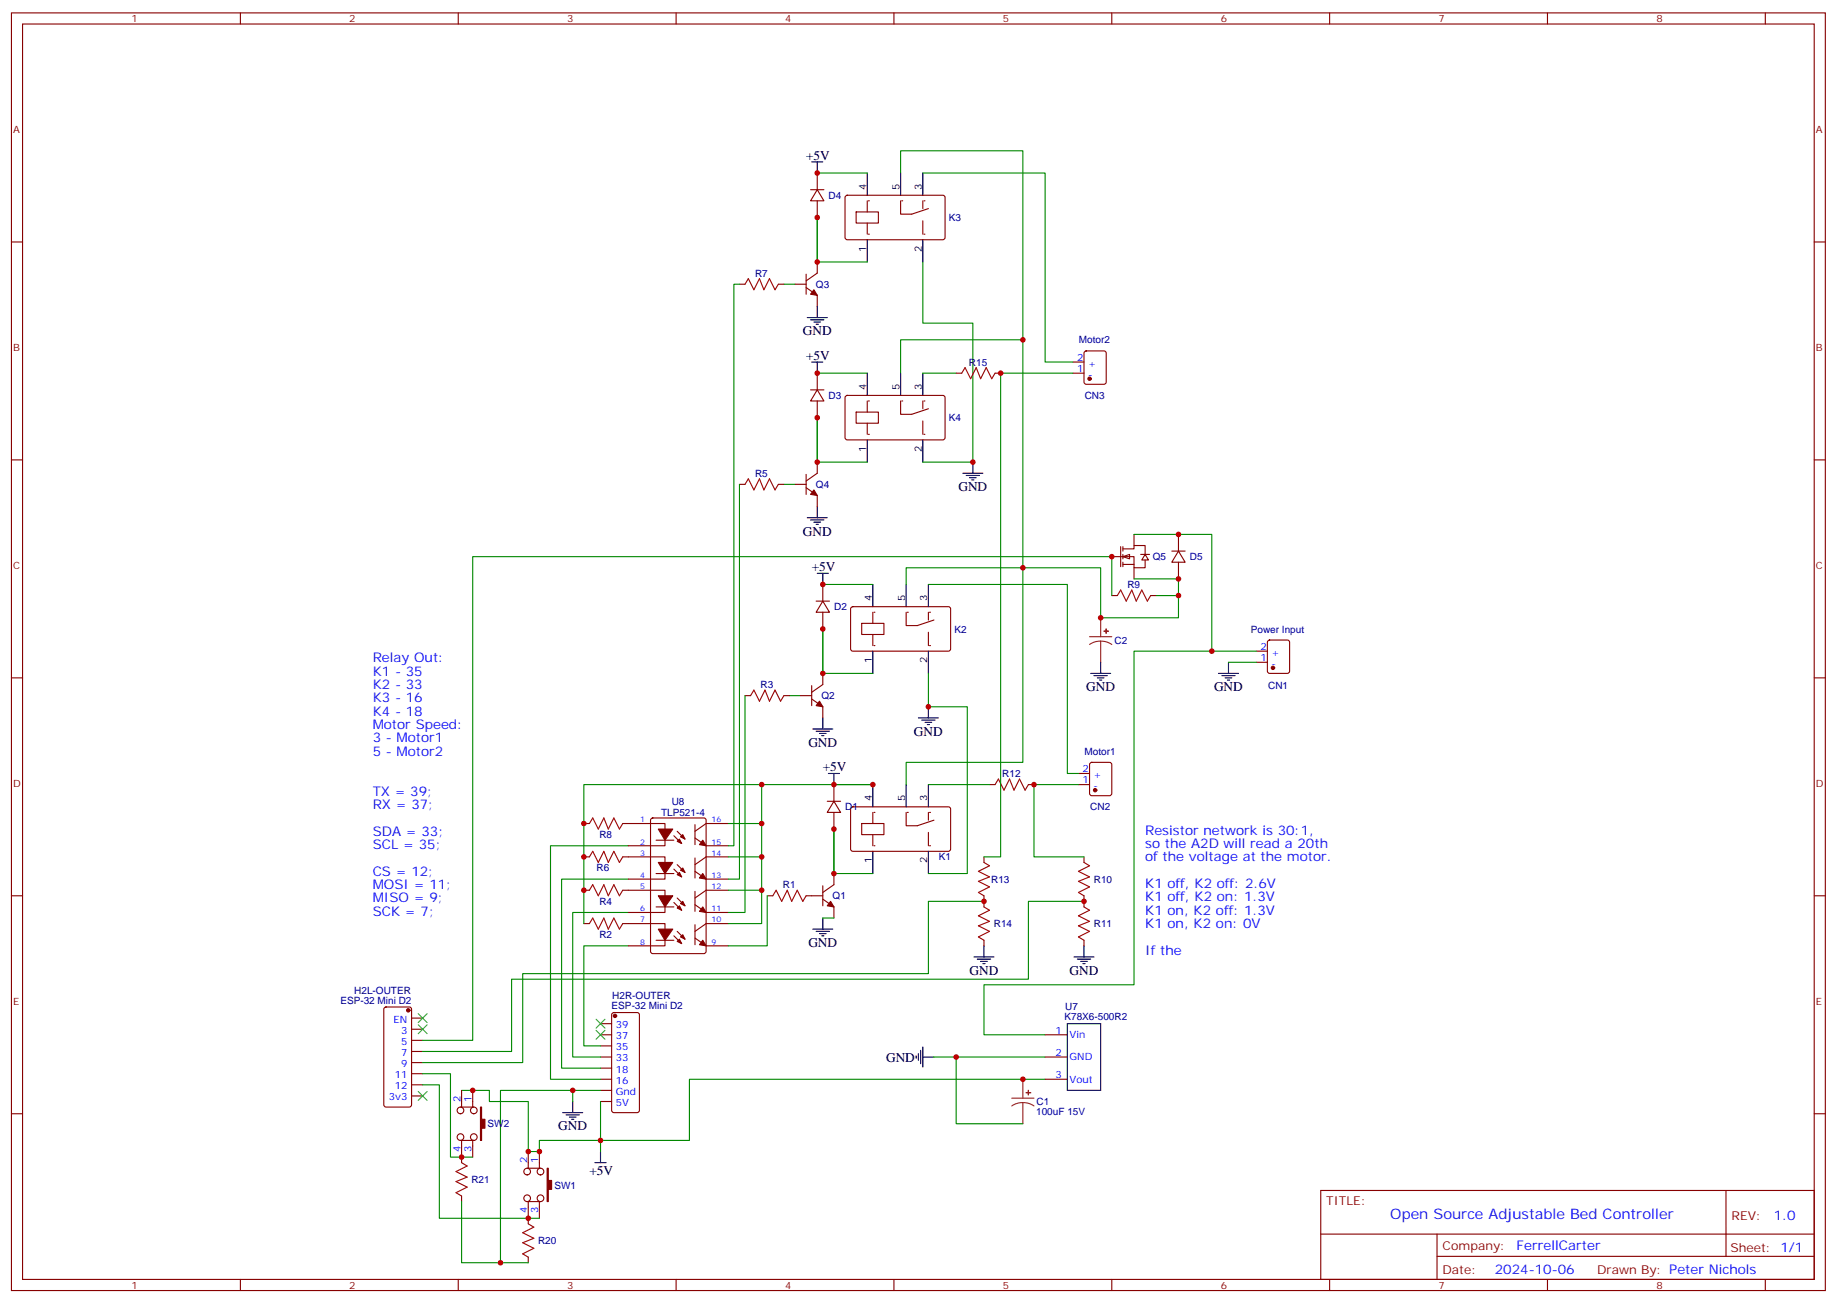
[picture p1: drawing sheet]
<svg xmlns="http://www.w3.org/2000/svg" width="583mm" height="413mm" viewBox="0 0 583 413" stroke-linecap="round" stroke-linejoin="round" font-family="sans-serif">
<g fill="none" stroke="#870000" stroke-width=".35">
<path d="M3.6 4.1h575.8v405.3h-575.8zM7.2 7.6h568.6v398.3h-568.6zM76.3 4.1v3.5M145.5 4.1v3.5M214.6 4.1v3.5M283.7 4.1v3.5M352.9 4.1v3.5M422 4.1v3.5M491.2 4.1v3.5M560.3 4.1v3.5M3.6 76.8h3.6M575.8 76.8h3.6"/>
<path d="M3.6 145.9h3.6M575.8 145.9h3.6M3.6 215.1h3.6M575.8 215.1h3.6M270.2 256.2l.5-.2h30.6l.4 .7v13l-.7 .4-30.6-.1-.4-.6v-12.7zM277 257.7v3.6M264.7 277.1v3.6l-3.5 2.4M273.5 261.3h7.1v3.5h-7.1zM277 264.8v3.5M3.6 284.2h3.6M185.3 293h1.8M197.7 293h1.7"/>
<path d="M243.5 284.2h1.8M255.9 284.2h5.3M261.2 285.3l3.5 2.4v3.6M261.2 281v6.4M575.8 284.2h3.6M3.6 353.3h3.6M575.8 353.3h3.6M419.2 377.7h156.6v28.2h-156.6zM547.8 377.7v20.9M419.2 391.5h156.5M456.1 398.6h119.6M456.1 391.5v14.1"/>
<path d="M76.3 405.9v3.5M145.5 405.9v3.5M214.6 405.9v3.5M283.7 405.9v3.5M352.9 405.9v3.5M422 405.9v3.5M491.2 405.9v3.5M560.3 405.9v3.5"/>
</g>
<path d="M187.1 293l1-1.7 1.8 3.5 1.8-3.5 1.4 3.5 1.7-3.5 1.8 3.5 1.1-1.8M245.3 284.2l1-1.8 1.8 3.6 1.8-3.6 1.4 3.6 1.7-3.6 1.8 3.6 1.1-1.8" fill="none" stroke="#a10000" stroke-width=".35"/>
<path d="M263.6 286l1.1 1.7-2.1-.3z" fill="#870000" stroke="#870000" stroke-width=".35"/>
<path d="M277 248.9v7.1M287.6 248.9v7.1M294.7 248.9v7.1M277 270.1v7M294.7 270.1v7" fill="none" stroke="#000" stroke-width=".35"/>
<g fill="#870000">
<circle cx="277.4" cy="257.7" r=".18"/>
<circle cx="277.4" cy="268.3" r=".18"/>
</g>
<path d="M287.6 257.7v4.3h3.5l5.3-1.8M294.7 257.7v2.5M294.7 264.1v4.2" fill="none" stroke="#870000" stroke-width=".35"/>
<g fill="#870000">
<circle cx="295" cy="268.3" r=".18"/>
<circle cx="288" cy="257.7" r=".18"/>
<circle cx="295" cy="257.7" r=".18"/>
</g>
<g fill="none" stroke="#870000" stroke-width=".35">
<path d="M259 190.7h4.3M261.2 190.7l2.1 3.5h-4.3zM261.2 185.4v5.3M261.2 194.2v5.3M270.2 192.7l.5-.2h30.6l.4 .7v13l-.7 .4-30.6-.1-.4-.6v-12.7zM273.5 197.8h7.1v3.5h-7.1zM277 194.2v3.6M277 201.3v3.5M398.7 210.1h3.6M398.7 206.6h3.6M402.5 203.3l.5-.2h5.6l.7 .4v9.4l-.4 .7h-5.9l-.7-.4v-9.4zM262.6 254.2h4.2"/>
<path d="M264.7 254.2l2.1 3.5h-4.2zM264.7 248.9v5.3M264.7 257.7v5.3M122 319.7l.5-.2h7.4l.7 .4v30.6l-.4 .7h-7.7l-.6-.4-.1-30.6zM130.6 323h3.6M130.6 326.5h3.6M130.6 330.1h3.6M130.6 333.6h3.6M130.6 337.1h3.6M190.6 324.8h3.5M190.6 328.3h3.5M190.6 331.8h3.5"/>
<path d="M190.6 335.4h3.5M190.6 338.9h3.5M194.4 321.4l.4-.2h7.4l.7 .5 .1 30.6-.5 .6-7.7 .1-.6-.5-.1-30.6zM130.6 340.6h3.6M130.6 344.2h3.6M130.6 347.7h3.6M190.6 342.4h3.5M190.6 345.9h3.5M190.6 349.5h3.5M167.3 370.6h4.3M167.7 365.3v5.3M171.2 365.3v5.3"/>
<path d="M167.3 381.2h4.3M167.7 381.2v5.3M171.2 381.2v5.3"/>
<circle cx="167.3" cy="371.7" r="1.06"/>
<circle cx="171.6" cy="371.7" r="1.06"/>
<circle cx="167.3" cy="380.2" r="1.06"/>
<circle cx="171.6" cy="380.2" r="1.06"/>
</g>
<g fill="#870000" stroke="#870000" stroke-width=".35">
<path d="M173.7 370.6h.3v3.9h1.1v2.8h-1.1v3.9h-.3z"/>
<circle cx="129.6" cy="320.5" r=".53"/>
<circle cx="195.2" cy="322.3" r=".53"/>
<circle cx="404" cy="211.9" r=".53"/>
</g>
<path d="M261.2 185.4h15.8M261.2 213.6v-14.1v14.1h15.8M389.9 210.1h8.8M250.6 220.7h3.5M264.7 248.9h12.3M264.7 277.1v-14.1v14.1h12.3M199.4 300.1h-14.1v31.7h5.3M190.6 345.9h-8.8v3.6" fill="none" stroke="#008700" stroke-width=".35"/>
<g fill="none" stroke="#000" stroke-width=".35">
<path d="M259.4 181.9h3.5M261.2 181.9v3.5M277 185.4v7.1M287.6 185.4v7.1M294.7 185.4v7.1M277 206.6v7M294.7 206.6v7M386.8 213.6h6.3M387.8 214.3h4.2M388.9 215.1h2.1M389.6 215.8h.7M389.9 210.1v3.5"/>
<path d="M258 231.3h6.3M259 232h4.3M260.1 232.7h2.1M260.8 233.4h.7M261.2 227.8v3.5M262.9 245.4h3.6M264.7 245.4v3.5M258 294.8h6.3M259 295.5h4.3M260.1 296.2h2.1M260.8 296.9h.7M261.2 291.3v3.5"/>
<path d="M178.6 353h6.4M179.7 353.7h4.2M180.7 354.4h2.1M181.4 355.1h.7M181.8 349.5v3.5M188.8 368.9h3.6M190.6 365.3v3.6"/>
</g>
<g fill="#870000">
<circle cx="277.4" cy="194.2" r=".18"/>
<circle cx="277.4" cy="204.8" r=".18"/>
</g>
<path d="M287.6 194.2v4.3h3.5l5.3-1.8M294.7 194.2v2.5M294.7 200.6v4.2" fill="none" stroke="#870000" stroke-width=".35"/>
<g fill="#870000">
<circle cx="295" cy="204.8" r=".18"/>
<circle cx="288" cy="194.2" r=".18"/>
<circle cx="295" cy="194.2" r=".18"/>
</g>
<g fill="none" stroke="#870000" stroke-width=".35">
<path d="M268.5 62.2l.4-.3 30.6 .1 .5 .7-.1 12.9-.6 .5-30.7-.1-.4-.6v-12.7zM271.7 67.2h7.1v3.6h-7.1zM275.3 63.7v3.5M275.3 70.8v3.5M234.7 90.2h1.8M247.1 90.2h1.7M252.3 90.2h3.6M255.9 91.2l3.5 2.5v3.5M255.9 87v6.3M259.4 83.1v3.5l-3.5 2.5M340.5 118.4h3.6M340.5 114.9h3.6"/>
<path d="M344.3 111.5l.5-.2h5.6l.7 .5v9.4l-.4 .7h-5.9l-.7-.4v-9.5zM257.6 217.5v6.4M261.2 213.6v3.6l-3.6 2.4M236.5 220.7h1.7M248.8 220.7h1.8M254.1 220.7h3.5M257.6 221.8l3.6 2.4v3.6M342.3 248.9h3.5M342.3 245.4h3.5M346.1 242.1l.4-.2h5.7l.6 .4 .1 9.4-.5 .7h-5.9l-.6-.4-.1-9.4zM185.3 261.3h1.8M197.7 261.3h1.7"/>
<path d="M185.3 282.4h1.8M197.7 282.4h1.7"/>
</g>
<g fill="#870000" stroke="#870000" stroke-width=".35">
<path d="M260.1 222.5l1.1 1.7-2.2-.3z"/>
<path d="M258.3 91.9l1.1 1.8-2.1-.4z"/>
<circle cx="347.6" cy="250.7" r=".53"/>
<circle cx="345.8" cy="120.2" r=".53"/>
</g>
<path d="M236.5 90.2l1-1.8 1.8 3.5 1.8-3.5 1.4 3.5 1.7-3.5 1.8 3.5 1.1-1.7M238.2 220.7l1.1-1.8 1.8 3.6 1.7-3.6 1.4 3.6 1.8-3.6 1.8 3.6 1-1.8M187.1 261.3l1-1.8 1.8 3.5 1.8-3.5 1.4 3.5 1.7-3.5 1.8 3.5 1.1-1.7M187.1 282.4l1-1.7 1.8 3.5 1.8-3.5 1.4 3.5 1.7-3.5 1.8 3.5 1.1-1.8" fill="none" stroke="#a10000" stroke-width=".35"/>
<path d="M285.9 54.9v-7.1h38.8v60h-38.8v10.6M292.9 54.9h38.8v60h8.8M292.9 83.1v19.4h15.9v44.1h-15.9M294.7 185.4h44.1v60h3.5M294.7 213.6v10.6h12.3v52.9h-12.3M199.4 289.5h-17.6v45.9h8.8" fill="none" stroke="#008700" stroke-width=".35"/>
<path d="M275.3 54.9v7M285.9 54.9v7M292.9 54.9v7M275.3 76.1v7M292.9 76.1v7" fill="none" stroke="#000" stroke-width=".35"/>
<g fill="#870000">
<circle cx="275.6" cy="63.7" r=".18"/>
<circle cx="275.6" cy="74.3" r=".18"/>
</g>
<path d="M285.9 63.7v4.2h3.5l5.3-1.7M292.9 63.7v2.5M292.9 70.1v4.2" fill="none" stroke="#870000" stroke-width=".35"/>
<g fill="#870000">
<circle cx="293.3" cy="74.3" r=".18"/>
<circle cx="286.2" cy="63.7" r=".18"/>
<circle cx="293.3" cy="63.7" r=".18"/>
</g>
<path d="M259.4 54.9v5.3M257.3 60.2h4.2M259.4 60.2l2.1 3.5h-4.2zM259.4 63.7v5.3M259.4 118.4v5.3M257.3 123.7h4.2M259.4 123.7l2.1 3.5h-4.2zM259.4 127.2v5.3M268.5 125.7l.4-.3 30.6 .1 .5 .7-.1 12.9-.6 .5-30.7-.1-.4-.6v-12.7zM271.7 130.7h7.1v3.6h-7.1zM275.3 127.2v3.5M275.3 134.3v3.5" fill="none" stroke="#870000" stroke-width=".35"/>
<path d="M259.4 54.9h15.9M248.8 90.2h3.5M259.4 83.1v-14.1v14.1h15.9M259.4 118.4h15.9M248.8 153.7h3.5M259.4 146.6v-14.1v14.1h15.9" fill="none" stroke="#008700" stroke-width=".35"/>
<g fill="none" stroke="#000" stroke-width=".35">
<path d="M257.6 51.4h3.6M259.4 51.4v3.5M259.4 97.2v3.6M256.2 100.8h6.4M257.3 101.5h4.2M257.6 114.9h3.6M258.3 102.2h2.2M259 102.9h.8M259.4 114.9v3.5M275.3 118.4v7M285.9 118.4v7M292.9 118.4v7"/>
<path d="M275.3 139.6v7M292.9 139.6v7M256.2 164.3h6.4M257.3 165h4.2M258.3 165.7h2.2M259 166.4h.8M259.4 160.7v3.6"/>
</g>
<g fill="#870000">
<circle cx="275.6" cy="127.2" r=".18"/>
<circle cx="275.6" cy="137.8" r=".18"/>
</g>
<path d="M285.9 127.2v4.2h3.5l5.3-1.7M292.9 127.2v2.5M292.9 133.6v4.2" fill="none" stroke="#870000" stroke-width=".35"/>
<g fill="#870000">
<circle cx="293.3" cy="137.8" r=".18"/>
<circle cx="286.2" cy="127.2" r=".18"/>
<circle cx="293.3" cy="127.2" r=".18"/>
</g>
<g fill="none" stroke="#870000" stroke-width=".35">
<path d="M303.5 118.4h1.8M315.8 118.4h1.8M234.7 153.7h1.8M247.1 153.7h1.7M252.3 153.7h3.6M255.9 154.7l3.5 2.5v3.5M255.9 150.5v6.3M259.4 146.6v3.5l-3.5 2.5M206.7 259.7l.5-.2h16.2l.7 .4v41.9l-.4 .7h-16.5l-.7-.4v-41.9zM314.1 248.9h1.7M326.4 248.9h1.8M185.3 271.9h1.8"/>
<path d="M197.7 271.9h13.4v7h-11.7M199.4 261.3h11.7v7h-11.7M208.2 266.6h5.7M208.2 277.1h5.7M213.9 265.1l2.5 2.5M213.9 275.7l2.5 2.5M214.9 263.7l2.5 2.5M214.9 274.3l2.5 2.5M220.6 265.9l3.5 2.4h7.1M220.6 261.6v6.4M220.6 272.2v6.4M220.6 276.4l3.5 2.5h7.1"/>
<path d="M231.2 271.9h-7.1l-3.5 2.4M231.2 261.3h-7.1l-3.5 2.4M312.3 271.9v1.7M344.1 271.9v1.7M199.4 282.4h11.7v7.1h-11.7M199.4 293h11.7v7.1h-11.7M208.2 287.7h5.7M208.2 298.3h5.7M213.9 286.3l2.5 2.5M213.9 296.9l2.5 2.5M214.9 284.9l2.5 2.5M214.9 295.5l2.5 2.5"/>
<path d="M220.6 282.8v6.3M220.6 293.4v6.3M220.6 287l3.5 2.5h7.1M220.6 297.6l3.5 2.5h7.1M231.2 282.4h-7.1l-3.5 2.5M231.2 293h-7.1l-3.5 2.5M312.3 284.2v3.5M312.3 298.3v1.8M344.1 284.2v3.5M344.1 298.3v1.8M331.7 328.3h7.1M331.7 335.4h7.1"/>
<path d="M146.2 351.2h4.2M146.5 345.9v5.3M150 345.9v5.3M331.7 342.4h7.1M146.2 361.8h4.2M146.5 361.8v7.1M146.5 379.4v1.8M150 361.8v5.3M167.7 386.5v1.8M167.7 398.9v1.7"/>
<circle cx="146.2" cy="352.3" r="1.06"/>
<circle cx="150.4" cy="352.3" r="1.06"/>
<circle cx="146.2" cy="360.8" r="1.06"/>
<circle cx="150.4" cy="360.8" r="1.06"/>
</g>
<g fill="#870000" stroke="#870000" stroke-width=".35">
<path d="M258.3 155.4l1.1 1.8-2.1-.4z"/>
<path d="M152.5 351.2h.4v3.9h1v2.8h-1v3.9h-.4z"/>
<path d="M223.1 266.6l1 1.7-2.1-.3z"/>
<path d="M214.9 266.9l.8-.7 .7 1.4z"/>
<path d="M216 265.5l.7-.7 .7 1.4z"/>
<path d="M209 263h4.5l-2.4 3.6z"/>
<path d="M223.1 277.1l1 1.8-2.1-.3z"/>
<path d="M214.9 277.5l.8-.7 .7 1.4z"/>
<path d="M216.7 275.4l.7 1.4-1.4-.7z"/>
<path d="M209 273.6h4.5l-2.4 3.5z"/>
<path d="M223.1 287.7l1 1.8-2.1-.4z"/>
<path d="M215.7 287.4l.7 1.4-1.5-.7z"/>
<path d="M216 286.7l.7-.7 .7 1.4z"/>
<path d="M209 284.2h4.5l-2.4 3.5z"/>
<path d="M223.1 298.3l1 1.8-2.1-.4z"/>
<path d="M214.9 298.7l.8-.7 .7 1.4z"/>
<path d="M216 297.3l.7-.8 .7 1.5z"/>
<path d="M209 294.8h4.5l-2.4 3.5z"/>
</g>
<path d="M305.3 118.4l1-1.8 1.8 3.6 1.7-3.6 1.5 3.6 1.7-3.6 1.8 3.6 1-1.8M236.5 153.7l1-1.8 1.8 3.5 1.8-3.5 1.4 3.5 1.7-3.5 1.8 3.5 1.1-1.7M315.8 248.9l1.1-1.7 1.8 3.5 1.7-3.5 1.4 3.5 1.8-3.5 1.8 3.5 1-1.8M187.1 271.9l1-1.8 1.8 3.5 1.8-3.5 1.4 3.5 1.7-3.5 1.8 3.5 1.1-1.7M312.3 273.6l1.8 1.1-3.5 1.7 3.5 1.8-3.5 1.4 3.5 1.8-3.5 1.7 1.7 1.1M344.1 273.6l1.7 1.1-3.5 1.7 3.5 1.8-3.5 1.4 3.5 1.8-3.5 1.7 1.8 1.1M312.3 287.7l1.8 1.1-3.5 1.7 3.5 1.8-3.5 1.4 3.5 1.8-3.5 1.8 1.7 1M344.1 287.7l1.7 1.1-3.5 1.7 3.5 1.8-3.5 1.4 3.5 1.8-3.5 1.8 1.8 1M146.5 368.9l1.8 1-3.6 1.8 3.6 1.8-3.6 1.4 3.6 1.7-3.6 1.8 1.8 1M167.7 388.3l1.7 1-3.5 1.8 3.5 1.8-3.5 1.4 3.5 1.7-3.5 1.8 1.8 1.1" fill="none" stroke="#a10000" stroke-width=".35"/>
<g fill="none" stroke="#008700" stroke-width=".35">
<path d="M234.7 90.2h-1.8v178.1h-1.7M292.9 118.4h10.6M324.7 107.8v72.3h-37.1v5.3M340.5 118.4h-22.9v153.5h-5.3M234.7 153.7v125.2h-3.5M398.7 206.6h-38.8v105.8h-47.6v15.9h19.4M236.5 220.7v68.8h-5.3M241.8 248.9v44.1h-10.6M264.7 248.9h-79.4v44.1M294.7 248.9h19.4M342.3 248.9h-14.1v23h15.9M199.4 278.9h-21.1v60h12.3"/>
<path d="M199.4 268.3h-24.7v74.1h15.9M231.2 261.3h10.6M231.2 271.9h10.6M231.2 282.4h10.6M243.5 284.2v15.9h-12.3M261.2 291.3h3.5M312.3 286h-17.6v22.9h-128.8v28.2h-31.7M344.1 286h-17.7v24.7h-164v22.9h-28.2M296.4 335.4h35.3M303.5 335.4v21.1h21.2M134.2 344.2h5.3v42.3h31.7M134.2 340.6h8.8v26.5h7"/>
<path d="M181.8 345.9h-22.9v54.7h8.8M190.6 349.5v15.8M331.7 342.4h-112.9v19.4h-47.6v3.5h-3.5v-15.8h-12.4v-3.6h-8.8M146.5 381.2v19.4h12.4"/>
</g>
<g fill="none" stroke="#000" stroke-width=".35">
<path d="M305.6 150.1h6.4M306.7 150.8h4.2M307.7 151.6h2.1M308.4 152.3h.7M308.8 146.6v3.5M291.5 227.8h6.4M292.6 228.5h4.2M293.6 229.2h2.1M294.3 229.9h.7M294.7 224.2v3.6M309.1 303.6h6.4M310.2 304.3h4.2"/>
<path d="M311.3 305h2.1M312 305.7h.7M312.3 300.1v3.5M340.9 303.6h6.3M341.9 304.3h4.3M343 305h2.1M343.7 305.7h.7M344.1 300.1v3.5M290.8 335v.7M291.5 334.3v2.1M292.2 333.2v4.3M292.9 335.4h3.5"/>
<path d="M292.9 332.2v6.3M338.8 324.8h10.6v21.1h-10.6z"/>
</g>
<path d="M321.1 348.4h7.1M324.7 349.8l-1.9 .2-1.7 .9M324.7 349.8l1.8 .3 1.7 .8M324.7 342.4v6M324.7 349.8v6.7" fill="none" stroke="#8c2424" stroke-width=".35"/>
<g fill="#8c2424" stroke="#8c2424" stroke-width=".35">
<path d="M325.7 346.6l1.4 .1z"/>
<path d="M326.4 345.9v1.4z"/>
</g>
<path d="M132.8 321.6l2.8 2.8M132.8 325.1l2.8 2.8M135.6 321.6l-2.8 2.8M135.6 325.1l-2.8 2.8M189.2 326.9l2.8 2.8M189.2 323.4l2.8 2.8M192 326.9l-2.8 2.8M192 323.4l-2.8 2.8M132.8 346.3l2.8 2.8M135.6 346.3l-2.8 2.8" fill="none" stroke="#3c3" stroke-width=".35"/>
<g fill="#fff" stroke="#870000" stroke-width=".35">
<path d="M356.4 176.6l2.1-.7v1.4z"/>
<path d="M363.5 175.9l1 1.8h-2.1z"/>
</g>
<g fill="none" stroke="#870000" stroke-width=".35">
<path d="M352.9 176.6h7v3.5h3.6v-2.4M355.7 173.4v6.4M356.4 174.1h3.5v-1h3.6v2.8M356.4 179.1h3.5M356.4 173.4v1.4M356.4 175.9v1.4M356.4 178.4v1.4M359.9 169.5v3.6M362.1 175.9h2.8M371.9 174.8h4.3M374.1 174.8l2.1 3.6h-4.3zM374.1 169.5v5.3"/>
<path d="M374.1 178.4v5.3M352.9 188.9h1.7M359.9 180.1v3.6M365.2 188.9h1.8"/>
</g>
<path d="M354.6 188.9l1.1-1.7 1.8 3.5 1.7-3.5 1.4 3.5 1.8-3.5 1.8 3.5 1-1.8" fill="none" stroke="#a10000" stroke-width=".35"/>
<path d="M359.9 169.5h24.7v37.1M352.9 188.9v-12.3h-202.9v153.5h-15.8M359.9 183.7h14.2v5.2h-7.1M374.1 188.9v7.1h-24.7v-15.9h-24.7v61.8h-37.1v7" fill="none" stroke="#008700" stroke-width=".35"/>
<path d="M349.4 196v6M345.8 202h7.1M349.4 203.4l-1.9 .2-1.7 .9M349.4 203.4l1.8 .3 1.7 .8M349.4 203.4v6.7" fill="none" stroke="#8c2424" stroke-width=".35"/>
<g fill="#8c2424" stroke="#8c2424" stroke-width=".35">
<path d="M350.4 200.2l1.4 .1z"/>
<path d="M351.1 199.5v1.4z"/>
</g>
<path d="M346.2 213.6h6.3M347.2 214.3h4.3M348.3 215.1h2.1M349 215.8h.7M349.4 210.1v3.5" fill="none" stroke="#000" stroke-width=".35"/>
<g fill="#c00">
<circle cx="261.2" cy="199.5" r=".88"/>
<circle cx="261.2" cy="185.4" r=".88"/>
<circle cx="261.2" cy="213.6" r=".88"/>
<circle cx="259.4" cy="83.1" r=".88"/>
<circle cx="259.4" cy="54.9" r=".88"/>
<circle cx="259.4" cy="69" r=".88"/>
<circle cx="259.4" cy="132.5" r=".88"/>
<circle cx="259.4" cy="118.4" r=".88"/>
<circle cx="259.4" cy="146.6" r=".88"/>
<circle cx="190.6" cy="361.8" r=".88"/>
<circle cx="324.7" cy="342.4" r=".88"/>
<circle cx="303.5" cy="335.4" r=".88"/>
<circle cx="167.7" cy="386.5" r=".88"/>
<circle cx="171.2" cy="365.3" r=".88"/>
<circle cx="181.8" cy="345.9" r=".88"/>
<circle cx="167.7" cy="365.3" r=".88"/>
<circle cx="150" cy="345.9" r=".88"/>
<circle cx="146.5" cy="367.1" r=".88"/>
<circle cx="158.9" cy="400.6" r=".88"/>
<circle cx="277" cy="248.9" r=".88"/>
<circle cx="241.8" cy="248.9" r=".88"/>
<circle cx="185.3" cy="282.4" r=".88"/>
<circle cx="185.3" cy="271.9" r=".88"/>
<circle cx="185.3" cy="261.3" r=".88"/>
<circle cx="264.7" cy="277.1" r=".88"/>
<circle cx="264.7" cy="248.9" r=".88"/>
<circle cx="264.7" cy="263" r=".88"/>
<circle cx="241.8" cy="282.4" r=".88"/>
<circle cx="241.8" cy="261.3" r=".88"/>
<circle cx="241.8" cy="271.9" r=".88"/>
<circle cx="294.7" cy="224.2" r=".88"/>
<circle cx="308.8" cy="146.6" r=".88"/>
<circle cx="312.3" cy="286" r=".88"/>
<circle cx="324.7" cy="107.8" r=".88"/>
<circle cx="344.1" cy="286" r=".88"/>
<circle cx="328.2" cy="248.9" r=".88"/>
<circle cx="317.6" cy="118.4" r=".88"/>
<circle cx="384.6" cy="206.6" r=".88"/>
<circle cx="374.1" cy="169.5" r=".88"/>
<circle cx="374.1" cy="183.7" r=".88"/>
<circle cx="352.9" cy="176.6" r=".88"/>
<circle cx="374.1" cy="188.9" r=".88"/>
<circle cx="324.7" cy="180.1" r=".88"/>
<circle cx="349.4" cy="196" r=".88"/>
</g>
<text font-size="4.6" fill="#00f" x="441.3" y="386.7">Open Source Adjustable Bed Controller</text>
<g font-size="4.2">
<text x="255.9" y="50.7">+5V</text>
<text x="254.8" y="106.4">GND</text>
<text x="255.9" y="114.2">+5V</text>
<text x="304.2" y="155.8">GND</text>
<text x="254.8" y="169.9">GND</text>
<text x="257.6" y="181.2">+5V</text>
<text x="344.8" y="219.3">GND</text>
<text x="385.3" y="219.3">GND</text>
<text x="290.1" y="233.4">GND</text>
<text x="256.6" y="236.9">GND</text>
<text x="261.2" y="244.7">+5V</text>
<text x="256.6" y="300.4">GND</text>
<text x="307.7" y="309.2">GND</text>
<text x="339.5" y="309.2">GND</text>
<text x="281.2" y="336.8">GND</text>
<text x="177.2" y="358.6">GND</text>
<text x="187.1" y="372.7">+5V</text>
</g>
<g font-size="4.2" fill="#00f">
<text x="118.3" y="210.1">Relay Out:</text>
<text x="118.3" y="214.3">K1 - 35</text>
<text x="118.3" y="218.6">K2 - 33</text>
<text x="118.3" y="222.8">K3 - 16</text>
<text x="118.3" y="227">K4 - 18</text>
<text x="118.3" y="231.3">Motor Speed:</text>
<text x="118.3" y="235.5">3 - Motor1</text>
<text x="118.3" y="239.7">5 - Motor2</text>
<text x="118.3" y="252.4">TX = 39;</text>
<text x="118.3" y="256.7">RX = 37;</text>
<text x="118.3" y="265.1">SDA = 33;</text>
<text x="118.3" y="269.4">SCL = 35;</text>
<text x="363.5" y="264.8">Resistor network is 30:1,</text>
<text x="363.5" y="269">so the A2D will read a 20th</text>
<text x="363.5" y="273.3">of the voltage at the motor.</text>
<text x="118.3" y="277.8">CS = 12;</text>
<text x="363.5" y="281.7">K1 off, K2 off: 2.6V</text>
<text x="118.3" y="282.1">MOSI = 11;</text>
<text x="118.3" y="286.3">MISO = 9;</text>
<text x="363.5" y="286">K1 off, K2 on: 1.3V</text>
<text x="118.3" y="290.5">SCK = 7;</text>
<text x="363.5" y="290.2">K1 on, K2 off: 1.3V</text>
<text x="363.5" y="294.4">K1 on, K2 on: 0V</text>
<text x="363.5" y="302.9">If the</text>
<text x="563" y="386.9">1.0</text>
<text x="481.4" y="396.5">FerrellCarter</text>
<text x="474.5" y="404.3">2024-10-06</text>
</g>
<g font-size="3.9" fill="#800">
<text x="421" y="382.3">TITLE:</text>
<text x="549.6" y="386.9">REV:</text>
<text x="457.9" y="396.5">Company:</text>
<text x="549.2" y="397.1">Sheet: 1/1</text>
<text x="457.9" y="404.1">Date:</text>
<text x="506.9" y="404.2">Drawn By: Peter Nichols</text>
</g>
<g font-size="3.2" fill="#800">
<text x="41.7" y="7.1">1</text>
<text x="110.9" y="7.1">2</text>
<text x="180" y="7.1">3</text>
<text x="249.2" y="7.1">4</text>
<text x="318.3" y="7.1">5</text>
<text x="387.5" y="7.1">6</text>
<text x="456.6" y="7.1">7</text>
<text x="525.7" y="7.1">8</text>
<text x="4.2" y="42.2">A</text>
<text x="576.4" y="42.2">A</text>
<text x="4.2" y="111.3">B</text>
<text x="576.4" y="111.3">B</text>
<text x="4.2" y="180.5">C</text>
<text x="576.4" y="180.5">C</text>
<text x="4.2" y="249.6">D</text>
<text x="576.4" y="249.6">D</text>
<text x="4.2" y="318.8">E</text>
<text x="576.4" y="318.8">E</text>
<text x="41.7" y="408.9">1</text>
<text x="110.9" y="408.9">2</text>
<text x="180" y="408.9">3</text>
<text x="249.2" y="408.9">4</text>
<text x="318.3" y="408.9">5</text>
<text x="387.5" y="408.9">6</text>
<text x="456.6" y="408.9">7</text>
<text x="525.7" y="408.9">8</text>
</g>
<g font-size="3.2" fill="#000080">
<text x="263" y="63.1">D4</text>
<text x="301.2" y="70.2">K3</text>
<text x="239.7" y="87.8">R7</text>
<text x="259" y="91.3">Q3</text>
<text x="342.5" y="108.9">Motor2</text>
<text x="307.5" y="116">R15</text>
<text x="263" y="126.6">D3</text>
<text x="344.3" y="126.6">CN3</text>
<text x="301.2" y="133.7">K4</text>
<text x="239.7" y="151.3">R5</text>
<text x="259" y="154.8">Q4</text>
<text x="365.9" y="177.7">Q5</text>
<text x="377.7" y="177.7">D5</text>
<text x="357.8" y="186.6">R9</text>
<text x="264.8" y="193.6">D2</text>
<text x="303" y="200.7">K2</text>
<text x="397" y="200.7">Power Input</text>
<text x="353.8" y="204.2">C2</text>
<text x="241.4" y="218.3">R3</text>
<text x="260.7" y="221.8">Q2</text>
<text x="402.5" y="218.5">CN1</text>
<text x="344.2" y="239.5">Motor1</text>
<text x="318.1" y="246.5">R12</text>
<text x="213.2" y="255.4">U8</text>
<text x="268.3" y="257.1">D1</text>
<text x="346.1" y="257.1">CN2</text>
<text x="209.8" y="258.9">TLP521-4</text>
<text x="190.3" y="265.9">R8</text>
<text x="298" y="272.9">K1</text>
<text x="189.3" y="276.5">R6</text>
<text x="248.5" y="281.8">R1</text>
<text x="314.6" y="280.1">R13</text>
<text x="347.2" y="280">R10</text>
<text x="190.3" y="287.1">R4</text>
<text x="264.3" y="285.3">Q1</text>
<text x="190.3" y="297.7">R2</text>
<text x="315.4" y="294.1">R14</text>
<text x="347.2" y="294.1">R11</text>
<text x="112.5" y="315.2">H2L-OUTER</text>
<text x="194.3" y="317">H2R-OUTER</text>
<text x="108" y="318.4">ESP-32 Mini D2</text>
<text x="194.1" y="320.2">ESP-32 Mini D2</text>
<text x="337.9" y="323.5">K78X6-500R2</text>
<text x="338.1" y="320.3">U7</text>
<text x="328.9" y="353.8">100uF 15V</text>
<text x="329" y="350.6">C1</text>
<text x="154.8" y="357.7">SW2</text>
<text x="149.6" y="375.3">R21</text>
<text x="175.9" y="377.1">SW1</text>
<text x="170.8" y="394.7">R20</text>
</g>
<g font-size="3.2">
<text x="274.9" y="60.2" transform="rotate(-90 274.9 60.2)">4</text>
<text x="285.5" y="60.2" transform="rotate(-90 285.5 60.2)">5</text>
<text x="292.6" y="60.2" transform="rotate(-90 292.6 60.2)">3</text>
<text x="274.9" y="79.8" transform="rotate(-90 274.9 79.8)">1</text>
<text x="292.6" y="79.8" transform="rotate(-90 292.6 79.8)">2</text>
<text x="274.9" y="123.7" transform="rotate(-90 274.9 123.7)">4</text>
<text x="285.5" y="123.7" transform="rotate(-90 285.5 123.7)">5</text>
<text x="292.6" y="123.7" transform="rotate(-90 292.6 123.7)">3</text>
<text x="274.9" y="143.3" transform="rotate(-90 274.9 143.3)">1</text>
<text x="292.6" y="143.3" transform="rotate(-90 292.6 143.3)">2</text>
<text x="276.7" y="190.7" transform="rotate(-90 276.7 190.7)">4</text>
<text x="287.3" y="190.7" transform="rotate(-90 287.3 190.7)">5</text>
<text x="294.3" y="190.7" transform="rotate(-90 294.3 190.7)">3</text>
<text x="276.7" y="210.4" transform="rotate(-90 276.7 210.4)">1</text>
<text x="294.3" y="210.4" transform="rotate(-90 294.3 210.4)">2</text>
<text x="276.7" y="254.2" transform="rotate(-90 276.7 254.2)">4</text>
<text x="287.3" y="254.2" transform="rotate(-90 287.3 254.2)">5</text>
<text x="294.3" y="254.2" transform="rotate(-90 294.3 254.2)">3</text>
<text x="276.7" y="273.9" transform="rotate(-90 276.7 273.9)">1</text>
<text x="294.3" y="273.9" transform="rotate(-90 294.3 273.9)">2</text>
</g>
<g font-size="3.2" fill="#00f">
<text x="341.9" y="118">1</text>
<text x="341.9" y="114.5">2</text>
<text x="345.4" y="119.8">-</text>
<text x="345.4" y="116.3">+</text>
<text x="400.1" y="209.8">1</text>
<text x="400.1" y="206.2">2</text>
<text x="403.6" y="208">+</text>
<text x="403.6" y="211.5">-</text>
<text x="343.6" y="245">2</text>
<text x="343.6" y="248.6">1</text>
<text x="347.1" y="250.3">-</text>
<text x="347.1" y="246.8">+</text>
<text x="124.9" y="324.4">EN</text>
<text x="127.3" y="327.9">3</text>
<text x="195.4" y="326.2">39</text>
<text x="195.4" y="329.7">37</text>
<text x="335" y="327.9">1</text>
<text x="339.5" y="329.4">Vin</text>
<text x="127.3" y="331.5">5</text>
<text x="127.3" y="335">7</text>
<text x="195.4" y="333.2">35</text>
<text x="335" y="335">2</text>
<text x="127.3" y="338.5">9</text>
<text x="195.4" y="336.8">33</text>
<text x="195.4" y="340.3">18</text>
<text x="339.5" y="336.4">GND</text>
<text x="125.3" y="342.1">11</text>
<text x="125.3" y="345.6">12</text>
<text x="195.4" y="343.8">16</text>
<text x="195.4" y="347.3">Gnd</text>
<text x="335" y="342.1">3</text>
<text x="339.5" y="343.5">Vout</text>
<text x="123.4" y="349.1">3v3</text>
<text x="146.2" y="349.5" transform="rotate(-90 146.2 349.5)">2</text>
<text x="149.7" y="349.5" transform="rotate(-90 149.7 349.5)">1</text>
<text x="195.4" y="350.9">5V</text>
<text x="146.2" y="365.6" transform="rotate(-90 146.2 365.6)">4</text>
<text x="149.7" y="365.6" transform="rotate(-90 149.7 365.6)">3</text>
<text x="167.3" y="368.9" transform="rotate(-90 167.3 368.9)">2</text>
<text x="170.9" y="368.9" transform="rotate(-90 170.9 368.9)">1</text>
<text x="167.3" y="385" transform="rotate(-90 167.3 385)">4</text>
<text x="170.9" y="385" transform="rotate(-90 170.9 385)">3</text>
</g>
<g font-size="2.5" fill="#00f">
<text x="203.1" y="260.9">1</text>
<text x="225.9" y="260.9">16</text>
<text x="203.1" y="268">2</text>
<text x="225.9" y="268">15</text>
<text x="203.1" y="271.5">3</text>
<text x="225.9" y="271.5">14</text>
<text x="203.1" y="278.6">4</text>
<text x="225.9" y="278.6">13</text>
<text x="203.1" y="282.1">5</text>
<text x="225.9" y="282.1">12</text>
<text x="203.1" y="289.1">6</text>
<text x="203.1" y="292.7">7</text>
<text x="225.9" y="289.1">11</text>
<text x="225.9" y="292.7">10</text>
<text x="203.1" y="299.7">8</text>
<text x="225.9" y="299.7">9</text>
</g>
</svg>
